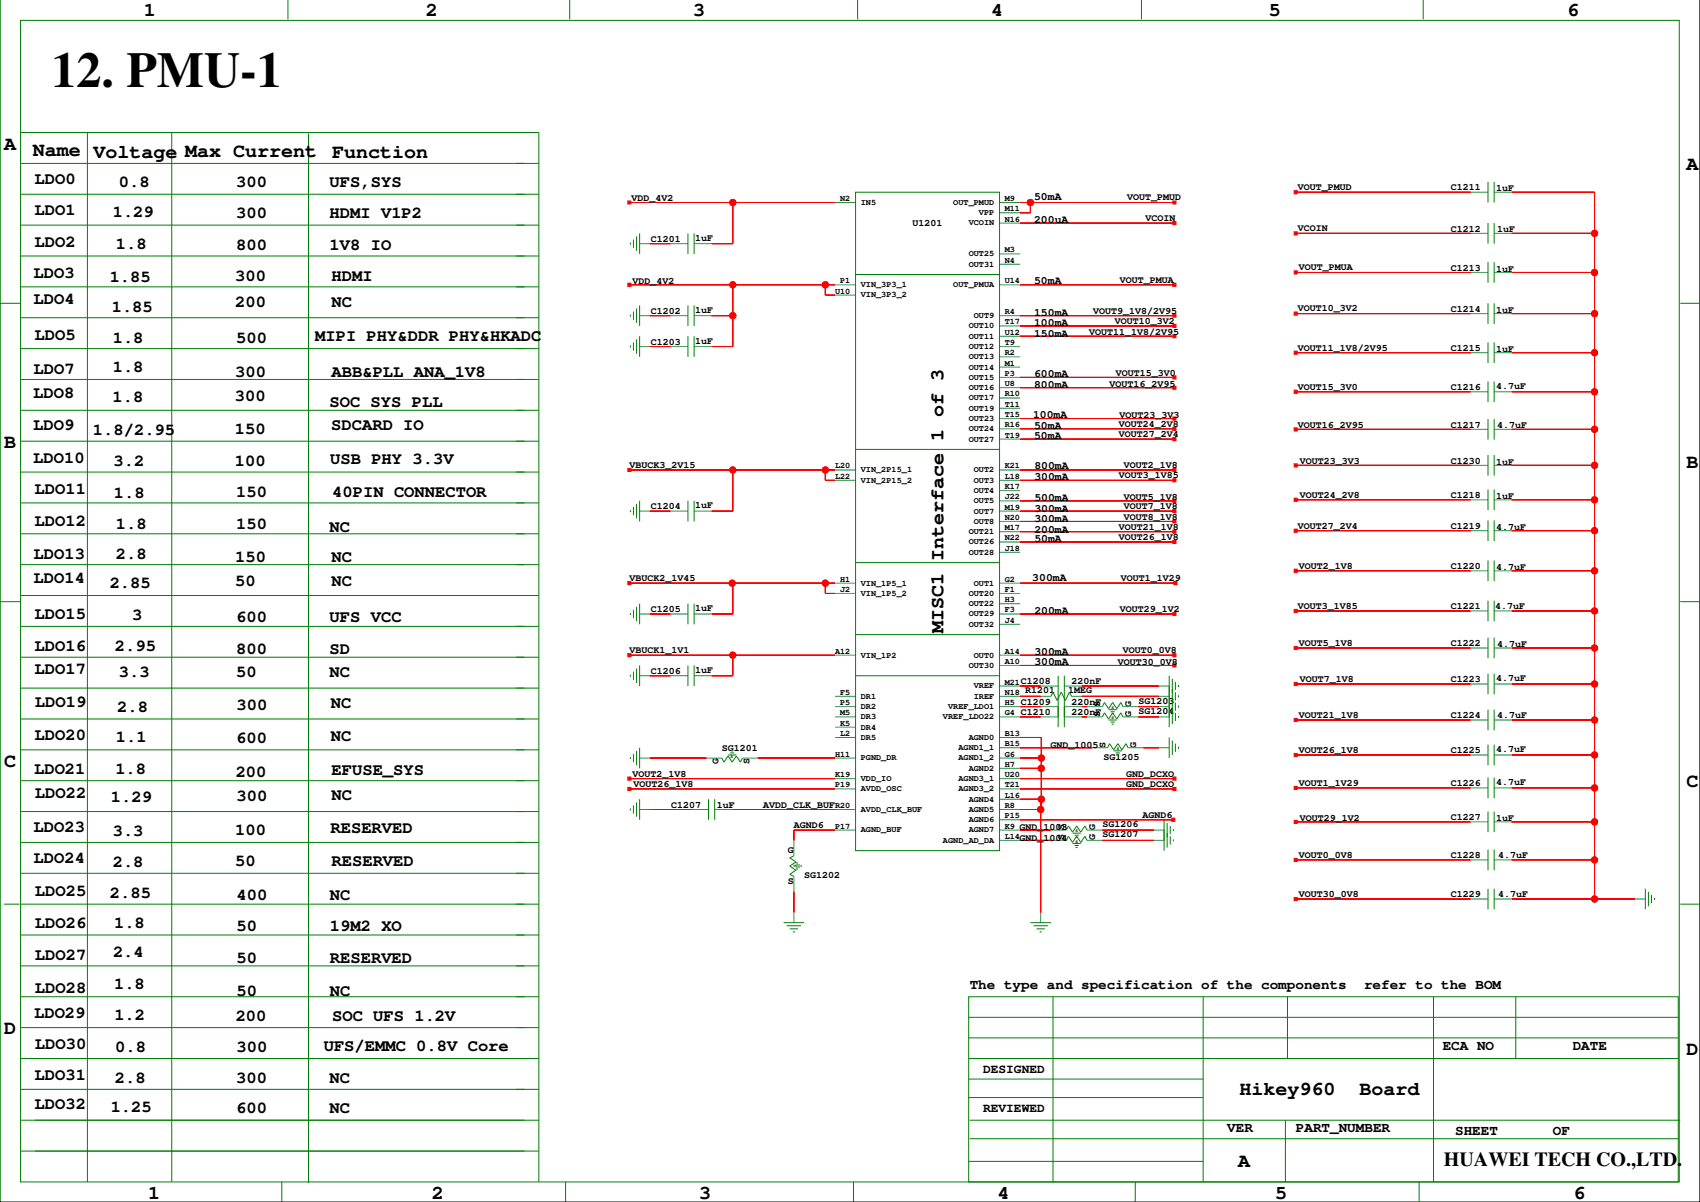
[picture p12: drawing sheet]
<svg xmlns="http://www.w3.org/2000/svg" width="420mm" height="297mm" viewBox="0 0 420 297" stroke-linecap="round" stroke-linejoin="round" font-family="sans-serif">
<path d="M419.8 -.1v296.8h-419.8v-296.8" fill="none" stroke="#000" stroke-width=".25"/>
<g fill="none" stroke="#007f7f" stroke-width=".25">
<path d="M206.2 50h5.1M246.8 50h5.1M246.8 52.5h5.1M246.8 55.1h5.1M363.1 57.6h4.4M363.1 47.4h4.4M369 57.6h4.3M369 47.4h4.3M158 77.9h2.5M158 60.1h2.5M165.6 77.9h4.3M165.6 60.1h4.3"/>
<path d="M171.4 77.9h4.3M171.4 60.1h4.3M206.2 70.3h5.1M206.2 72.8h5.1M246.8 77.9h5.1M246.8 70.3h5.1M246.8 62.7h5.1M246.8 65.2h5.1M363.1 77.4h4.4M363.1 67.2h4.4M369 77.4h4.3M369 67.2h4.3"/>
<path d="M158 85.5h2.5M165.6 85.5h4.3M171.4 85.5h4.3M246.8 80.5h5.1M246.8 83h5.1M246.8 85.5h5.1M246.8 88.1h5.1M246.8 90.6h5.1M246.8 93.2h5.1M246.8 95.7h5.1M246.8 98.2h5.1M363.1 87.1h4.4"/>
<path d="M363.1 96.7h4.4M369 87.1h4.3M369 96.7h4.3M206.2 116h5.1M206.2 118.5h5.1M246.8 116h5.1M246.8 118.5h5.1M246.8 100.8h5.1M246.8 103.3h5.1M246.8 105.8h5.1M246.8 108.4h5.1M363.1 106h4.4"/>
<path d="M363.1 114.9h4.4M369 106h4.3M369 114.9h4.3M158 126.2h2.5M165.6 126.2h4.3M171.4 126.2h4.3M246.8 121.1h5.1M246.8 123.6h5.1M246.8 126.2h5.1M246.8 128.7h5.1M246.8 131.2h5.1M246.8 133.8h5.1"/>
<path d="M246.8 136.3h5.1M363.1 123.4h4.4M363.1 131h4.4M369 123.4h4.3M369 131h4.3M158 151.6h2.5M165.6 151.6h4.3M171.4 151.6h4.3M206.2 143.9h5.1M206.2 146.5h5.1M246.8 143.9h5.1M246.8 149h5.1"/>
<path d="M246.8 151.6h5.1M246.8 154.1h5.1M246.8 146.5h5.1M363.1 159.9h4.4M363.1 150.8h4.4M363.1 140.9h4.4M369 159.9h4.3M369 150.8h4.3M369 140.9h4.3M158 166.8h2.5M165.6 166.8h4.3M171.4 166.8h4.3"/>
<path d="M206.2 174.4h5.1M206.2 177h5.1M206.2 161.7h5.1M206.2 171.9h5.1M206.2 179.5h5.1M246.8 174.4h5.1M246.8 177h5.1M246.8 161.7h5.1M246.8 164.3h5.1M246.8 171.9h5.1M246.8 169.3h5.1M257 174.4h4.3"/>
<path d="M257 177h4.3M257 171.9h2.5M257 169.3h4.3M262.8 174.4h4.3M262.8 177h4.3M262.8 169.3h4.3M264.6 171.9h2.5M268.4 174.4h3.8M268.4 177h3.8M277.3 174.4h3.8M277.3 177h3.8M286.2 174.4h2.5"/>
<path d="M286.2 177h2.5M286.2 171.9h2.5M286.2 169.3h2.5M363.1 177.7h4.4M363.1 168.8h4.4M369 177.7h4.3M369 168.8h4.3M158 187.1h2.5M158 199.8h2.5M170.6 199.8h4.4M174.5 187.1h3.8M176.5 199.8h4.3"/>
<path d="M183.3 187.1h3.9M206.2 187.1h5.1M206.2 182h5.1M206.2 192.2h5.1M206.2 194.7h5.1M206.2 199.8h5.1M246.8 187.1h5.1M246.8 184.6h5.1M246.8 182h5.1M246.8 192.2h5.1M246.8 194.7h5.1M246.8 189.6h5.1"/>
<path d="M246.8 197.3h5.1M246.8 199.8h5.1M269.7 184.6h3.8M278.6 184.6h3.8M286.2 184.6h2.5M363.1 194.5h4.4M363.1 186.3h4.4M369 194.5h4.3M369 186.3h4.3M196 207.4v3.8M196 216.3v3.8M206.2 204.9h5.1"/>
<path d="M246.8 204.9h5.1M246.8 207.4h5.1M246.8 202.3h5.1M259.5 204.9h3.8M259.5 207.4h3.8M268.4 204.9h3.8M268.4 207.4h3.8M284.9 204.9h2.6M284.9 207.4h2.6M363.1 202.9h4.4M363.1 212.3h4.4M369 202.9h4.3"/>
<path d="M369 212.3h4.3M196 225.2v2.5M257 225.2v2.5M363.1 221.9h4.4M369 221.9h4.3M403.8 221.9h2.5"/>
</g>
<g fill="none" stroke="#007f00" stroke-width=".25">
<path d="M0 0v296.7M71.1 0v4.8M140.7 0v4.8M211.8 0v4.8M281.9 0v4.8M351.5 0v4.8M5.1 5h409.6v286.7h-409.6zM5.1 32.7h128v259M21.6 32.7v259M42.4 32.7v259M76.2 33v259M5.1 40.3h128"/>
<path d="M5.1 47.9h128M5.1 55.6h128M155.7 59.9v.5M156.4 59.1v2.1M157.2 58.4v3.5M158 57.6v5.1M169.9 57.6v5.1M171.4 57.6v5.1M211.3 47.4h35.5v162.6h-35.5zM367.5 44.9v5.1M367.5 55.1v5M369 44.9v5.1"/>
<path d="M369 55.1v5M0 74.9h5.1M5.1 63.2h128M5.1 70.8h128M5.1 78.4h128M155.7 77.7v.5M156.4 76.9v2M157.2 76.1v3.6M158 75.4v5.1M169.9 75.4v5.1M171.4 75.4v5.1M211.3 67.8h35.5"/>
<path d="M367.5 64.7v5.1M367.5 74.9v5M369 64.7v5.1M369 74.9v5M414.9 74.9h5M5.1 86h128M5.1 93.7h128M155.7 85.3v.5M156.4 84.5v2M157.2 83.8v3.5M158 83v5.1M169.9 83v5.1"/>
<path d="M171.4 83v5.1M367.5 84.5v5.1M367.5 94.2v5M369 84.5v5.1M369 94.2v5M5.1 116.5h128M5.1 108.9h128M5.1 101.3h128M211.3 110.9h35.5M367.5 103.4v5.1M367.5 112.3v5.1M369 103.4v5.1"/>
<path d="M369 112.3v5.1M5.1 139.4h128M5.1 131.8h128M5.1 124.1h128M155.7 125.9v.5M156.4 125.1v2.1M157.2 124.4v3.5M158 123.6v5.1M169.9 123.6v5.1M171.4 123.6v5.1M211.3 138.9h35.5M367.5 120.8v5.1"/>
<path d="M367.5 128.4v5.1M367.5 138.4v5M369 120.8v5.1M369 128.4v5.1M369 138.4v5M0 148.5h5.1M5.1 147h128M5.1 154.6h128M155.7 151.3v.5M156.4 150.5v2.1M157.2 149.8v3.5M158 149v5.1"/>
<path d="M169.9 149v5.1M171.4 149v5.1M211.3 156.6h35.5M367.5 148.3v5M367.5 157.4v5.1M369 148.3v5M369 157.4v5.1M414.9 148.5h5M5.1 162.2h128M5.1 169.8h128M5.1 177.5h128M155.7 166.5v.5"/>
<path d="M156.4 165.8v2M157.2 165v3.6M158 164.3v5M169.9 164.3v5M171.4 164.3v5M211.3 166.8h35.5M259.5 171.9l.5-1 1.1 2 1-2 1 2 1-2 .5 1M261.3 166.8v12.7M262.8 166.8v12.7M272.2 174.4l.5-1 1 1.5 1.1-1.5 1 1.5 1-1.5 .5 1M272.2 177l.5-1.1 1 1.6 1.1-1.6 1 1.6 1-1.6 .5 1.1M273.7 175.2h2.1"/>
<path d="M273.7 177.7h2.1M274.3 175.7h1M274.3 178.2h1M274.5 176.2h.5M274.5 178.7h.5M288.7 166.8v12.7M289.5 167.6v11.1M290.3 168.3v2.1M290.3 170.9v2M290.3 173.4v2M290.3 175.9v2.1M291 169.1v.5"/>
<path d="M291 171.6v.5M291 174.2v.5M291 176.7v.5M367.5 166.3v5.1M367.5 175.2v5.1M369 166.3v5.1M369 175.2v5.1M5.1 185.1h128M5.1 192.7h128M155.7 186.9v.5M155.7 199.6v.5M156.4 186.1v2"/>
<path d="M156.4 198.8v2M157.2 185.3v3.6M157.2 198v3.6M158 184.6v5M158 197.3v5M175 197.3v5M176.5 197.3v5M178.3 187.1l.5 1 1-1.5 1 1.5 1-1.5 1 1.5 .5-1M179.8 186.3h2M180.3 185.8h1M180.6 185.3h.5M273.5 184.6l.5-1 1 1.5 1-1.5 1.1 1.5 1-1.5 .5 1"/>
<path d="M275 185.3h2.1M275.5 185.8h1M275.8 186.3h.5M288.7 182v5.1M289.5 182.8v3.5M290.3 183.6v2M291 184.3v.5M367.5 183.8v5.1M367.5 191.9v5.1M369 183.8v5.1M369 191.9v5.1M5.1 207.9h128"/>
<path d="M5.1 200.3h128M5.1 215.6h128M196 211.2l-1 .5 1.6 1.1-1.6 1 1.6 1-1.6 1 1 .5M196.8 212.8v2M197.3 213.3v1M197.8 213.5v.5M263.3 204.9l.5-1 1.1 1.5 1-1.5 1 1.5 1-1.5 .5 1M263.3 207.4l.5-1 1.1 1.5 1-1.5 1 1.5 1-1.5 .5 1M264.9 205.6h2M264.9 208.2h2M265.4 206.2h1M265.4 208.7h1"/>
<path d="M265.6 206.7h.5M265.6 209.2h.5M287.5 202.3v7.7M288.2 203.1v6.1M289 203.9v2M289 206.4v2M289.7 204.6v.5M289.7 207.2v.5M367.5 200.3v5.1M367.5 209.7v5.1M367.5 219.4v5M369 200.3v5.1"/>
<path d="M369 209.7v5.1M369 219.4v5M406.3 219.4v5M1 223.2h3.8M5.1 223.2h128M5.1 238.4h128M5.1 230.8h128M193.5 227.7h5.1M194.3 228.5h3.5M195 229.3h2.1M195.8 230h.5M254.5 227.7h5"/>
<path d="M255.2 228.5h3.6M256 229.3h2M256.7 230h.5M407.1 220.1v3.6M407.8 220.9v2M408.6 221.6v.6M414.9 223.2h5M5.1 246h128M5.1 253.6h128M239.2 246h175.2v45.7h-175.2zM239.2 251.1h175.2M239.2 256.2h175.2"/>
<path d="M260 246v45.7M297.1 246v45.7M317.9 246v15.3M354 246v45.7M374.3 246v15.3M5.1 261.3h128M5.1 276.5h128M5.1 268.9h128M239.2 266.3h57.9M239.2 261.3h175.2M239.2 270.9h57.9M239.5 276.5h175.4"/>
<path d="M317.4 276.5v15.2M5.1 284.1h128M69.6 291.7v5M139.7 291.7v5M210.8 291.7v5M239.2 286.7h57.9M239.5 281.1h174.9M280.4 291.7v5M350.4 291.7v5M383.5 287.2h.1"/>
</g>
<g fill="#f00" stroke="#f00" stroke-width=".25">
<path d="M393.8 212.3v9.6z"/>
<path d="M393.8 202.9v9.4z"/>
<path d="M393.8 194.5v8.4z"/>
<path d="M393.8 186.3v8.2z"/>
<path d="M393.8 177.7v8.6z"/>
<path d="M393.8 168.8v8.9z"/>
<path d="M393.8 159.9v8.9z"/>
<path d="M393.8 150.8v9.1z"/>
<path d="M393.8 140.9v9.9z"/>
<path d="M393.8 131v9.9z"/>
<path d="M393.8 47.4v10.2z"/>
<path d="M393.8 57.6v9.6z"/>
<path d="M393.8 67.2v10.2z"/>
<path d="M393.8 77.4v9.7z"/>
<path d="M393.8 87.1v9.6z"/>
<path d="M393.8 96.7v9.3z"/>
<path d="M393.8 106v8.9z"/>
<path d="M393.8 114.9v8.5z"/>
<path d="M393.8 123.4v7.6z"/>
<path d="M257 199.8v25.4z"/>
<path d="M257.1 189.6v7.7z"/>
<path d="M257.1 187.1v2.5z"/>
<path d="M257.1 182v5.1z"/>
<path d="M196 220.1v5.1z"/>
<path d="M181 116v10.2z"/>
<path d="M203.8 116v2.5z"/>
<path d="M181 161.7v5.1z"/>
<path d="M254.5 50v2.5z"/>
<path d="M196 204.9v2.5z"/>
<path d="M181 143.9v7.7z"/>
<path d="M203.8 143.9v2.6z"/>
<path d="M181 77.9v7.6z"/>
<path d="M181 70.3v7.6z"/>
<path d="M203.8 70.3v2.5z"/>
<path d="M181 50v10.1z"/>
<path d="M373.3 123.4h20.5z" fill-rule="evenodd"/>
<path d="M373.3 140.9h20.5z" fill-rule="evenodd"/>
<path d="M373.3 150.8h20.5z" fill-rule="evenodd"/>
<path d="M393.8 221.9h10z" fill-rule="evenodd"/>
<path d="M373.3 221.9h20.5z" fill-rule="evenodd"/>
<path d="M373.3 212.3h20.5z" fill-rule="evenodd"/>
<path d="M373.3 202.9h20.5z" fill-rule="evenodd"/>
<path d="M373.3 194.5h20.5z" fill-rule="evenodd"/>
<path d="M373.3 186.3h20.5z" fill-rule="evenodd"/>
<path d="M373.3 177.7h20.5z" fill-rule="evenodd"/>
<path d="M373.3 168.8h20.5z" fill-rule="evenodd"/>
<path d="M373.3 159.9h20.5z" fill-rule="evenodd"/>
<path d="M373.3 131h20.5z" fill-rule="evenodd"/>
<path d="M373.3 114.9h20.5z" fill-rule="evenodd"/>
<path d="M373.3 67.2h20.5z" fill-rule="evenodd"/>
<path d="M373.3 47.4h20.5z" fill-rule="evenodd"/>
<path d="M373.3 57.6h20.5z" fill-rule="evenodd"/>
<path d="M373.3 77.4h20.5z" fill-rule="evenodd"/>
<path d="M373.3 87.1h20.5z" fill-rule="evenodd"/>
<path d="M373.3 96.7h20.5z" fill-rule="evenodd"/>
<path d="M373.3 106h20.5z" fill-rule="evenodd"/>
<path d="M281.1 177h5.1z" fill-rule="evenodd"/>
<path d="M281.1 174.4h5.1z" fill-rule="evenodd"/>
<path d="M282.4 184.6h3.8z" fill-rule="evenodd"/>
<path d="M272.2 207.4h12.7z" fill-rule="evenodd"/>
<path d="M272.2 204.9h12.7z" fill-rule="evenodd"/>
<path d="M251.9 187.1h5.2z" fill-rule="evenodd"/>
<path d="M251.9 189.6h5.2z" fill-rule="evenodd"/>
<path d="M251.9 197.3h5.2z" fill-rule="evenodd"/>
<path d="M251.9 199.8h5.1z" fill-rule="evenodd"/>
<path d="M257.1 197.3l-.1 2.5z" fill-rule="evenodd"/>
<path d="M251.9 182h5.2z" fill-rule="evenodd"/>
<path d="M160.5 199.8h10.1z" fill-rule="evenodd"/>
<path d="M160.5 60.1h5.1z" fill-rule="evenodd"/>
<path d="M160.5 77.9h5.1z" fill-rule="evenodd"/>
<path d="M160.5 126.2h5.1z" fill-rule="evenodd"/>
<path d="M160.5 151.6h5.1z" fill-rule="evenodd"/>
<path d="M160.5 166.8h5.1z" fill-rule="evenodd"/>
<path d="M267.1 169.3h19.1z" fill-rule="evenodd"/>
<path d="M267.1 171.9h19.1z" fill-rule="evenodd"/>
<path d="M160.5 85.5h5.1z" fill-rule="evenodd"/>
<path d="M160.5 187.1h14z" fill-rule="evenodd"/>
<path d="M320 177.7h43.1z" fill-rule="evenodd"/>
<path d="M319.6 177.3h.7v.8h-.7z" fill-rule="evenodd"/>
<path d="M251.9 131.2h38.1z" fill-rule="evenodd"/>
<path d="M289.6 130.9h.8v.7h-.8z" fill-rule="evenodd"/>
<path d="M251.9 116h38.1z" fill-rule="evenodd"/>
<path d="M289.6 115.6h.8v.8h-.8z" fill-rule="evenodd"/>
<path d="M155.4 192.2h50.8z" fill-rule="evenodd"/>
<path d="M155 191.8h.8v.8h-.8z" fill-rule="evenodd"/>
<path d="M320 140.9h43.1z" fill-rule="evenodd"/>
<path d="M319.6 140.5h.7v.8h-.7z" fill-rule="evenodd"/>
<path d="M175.7 126.2h5.3z" fill-rule="evenodd"/>
<path d="M203.8 118.5h2.4z" fill-rule="evenodd"/>
<path d="M203.8 116h2.4z" fill-rule="evenodd"/>
<path d="M155.4 116h25.6z" fill-rule="evenodd"/>
<path d="M181 116h22.8z" fill-rule="evenodd"/>
<path d="M155 115.6h.8v.8h-.8z" fill-rule="evenodd"/>
<path d="M320 202.9h43.1z" fill-rule="evenodd"/>
<path d="M319.6 202.5h.7v.7h-.7z" fill-rule="evenodd"/>
<path d="M251.9 151.6h38.1z" fill-rule="evenodd"/>
<path d="M289.6 151.2h.8v.7h-.8z" fill-rule="evenodd"/>
<path d="M155.4 161.7h25.4z" fill-rule="evenodd"/>
<path d="M175.7 166.8h5.3z" fill-rule="evenodd"/>
<path d="M181 161.7h25.2z" fill-rule="evenodd"/>
<path d="M180.8 161.7h.2z" fill-rule="evenodd"/>
<path d="M155 161.3h.8v.8h-.8z" fill-rule="evenodd"/>
<path d="M251.9 77.9h38.1z" fill-rule="evenodd"/>
<path d="M289.6 77.5h.8v.8h-.8z" fill-rule="evenodd"/>
<path d="M320 159.9h43.1z" fill-rule="evenodd"/>
<path d="M319.6 159.6h.7v.7h-.7z" fill-rule="evenodd"/>
<path d="M251.9 123.6h38.1z" fill-rule="evenodd"/>
<path d="M289.6 123.2h.8v.8h-.8z" fill-rule="evenodd"/>
<path d="M320 77.4h43.1z" fill-rule="evenodd"/>
<path d="M319.6 77h.7v.8h-.7z" fill-rule="evenodd"/>
<path d="M251.9 80.5h38.1z" fill-rule="evenodd"/>
<path d="M289.6 80.1h.8v.7h-.8z" fill-rule="evenodd"/>
<path d="M320 221.9h43.1z" fill-rule="evenodd"/>
<path d="M319.6 221.5h.7v.8h-.7z" fill-rule="evenodd"/>
<path d="M251.9 164.3h38.1z" fill-rule="evenodd"/>
<path d="M289.6 163.9h.8v.7h-.8z" fill-rule="evenodd"/>
<path d="M320 168.8h43.1z" fill-rule="evenodd"/>
<path d="M319.6 168.4h.7v.8h-.7z" fill-rule="evenodd"/>
<path d="M251.9 126.2h38.1z" fill-rule="evenodd"/>
<path d="M289.6 125.8h.8v.7h-.8z" fill-rule="evenodd"/>
<path d="M251.9 128.7h38.1z" fill-rule="evenodd"/>
<path d="M289.6 128.3h.8v.8h-.8z" fill-rule="evenodd"/>
<path d="M320 212.3h43.1z" fill-rule="evenodd"/>
<path d="M319.6 211.9h.7v.7h-.7z" fill-rule="evenodd"/>
<path d="M251.9 161.7h38.1z" fill-rule="evenodd"/>
<path d="M289.6 161.3h.8v.8h-.8z" fill-rule="evenodd"/>
<path d="M320 106h43.1z" fill-rule="evenodd"/>
<path d="M319.6 105.6h.7v.8h-.7z" fill-rule="evenodd"/>
<path d="M251.9 95.7h38.1z" fill-rule="evenodd"/>
<path d="M289.6 95.3h.8v.8h-.8z" fill-rule="evenodd"/>
<path d="M251.9 83h38.1z" fill-rule="evenodd"/>
<path d="M289.6 82.6h.8v.8h-.8z" fill-rule="evenodd"/>
<path d="M320 87.1h43.1z" fill-rule="evenodd"/>
<path d="M319.6 86.7h.7v.7h-.7z" fill-rule="evenodd"/>
<path d="M320 123.4h43.1z" fill-rule="evenodd"/>
<path d="M319.6 123h.7v.8h-.7z" fill-rule="evenodd"/>
<path d="M251.9 105.8h38.1z" fill-rule="evenodd"/>
<path d="M289.6 105.5h.8v.7h-.8z" fill-rule="evenodd"/>
<path d="M251.9 194.7h38.1z" fill-rule="evenodd"/>
<path d="M289.6 194.3h.8v.8h-.8z" fill-rule="evenodd"/>
<path d="M251.9 192.2h38.1z" fill-rule="evenodd"/>
<path d="M289.6 191.8h.8v.8h-.8z" fill-rule="evenodd"/>
<path d="M251.9 50h2.6z" fill-rule="evenodd"/>
<path d="M254.5 50h35.5z" fill-rule="evenodd"/>
<path d="M251.9 52.5h2.6z" fill-rule="evenodd"/>
<path d="M289.6 49.6h.8v.8h-.8z" fill-rule="evenodd"/>
<path d="M320 47.4h43.1z" fill-rule="evenodd"/>
<path d="M319.6 47.1h.7v.7h-.7z" fill-rule="evenodd"/>
<path d="M267.1 177h1.3z" fill-rule="evenodd"/>
<path d="M267.1 174.4h1.3z" fill-rule="evenodd"/>
<path d="M251.9 184.6h17.8z" fill-rule="evenodd"/>
<path d="M251.9 207.4h7.6z" fill-rule="evenodd"/>
<path d="M251.9 204.9h7.6z" fill-rule="evenodd"/>
<path d="M180.8 199.8h25.4z" fill-rule="evenodd"/>
<path d="M251.9 177h5.1z" fill-rule="evenodd"/>
<path d="M251.9 174.4h5.1z" fill-rule="evenodd"/>
<path d="M251.9 171.9h5.1z" fill-rule="evenodd"/>
<path d="M251.9 169.3h5.1z" fill-rule="evenodd"/>
<path d="M320 57.6h43.1z" fill-rule="evenodd"/>
<path d="M319.6 57.2h.7v.8h-.7z" fill-rule="evenodd"/>
<path d="M251.9 55.1h38.1z" fill-rule="evenodd"/>
<path d="M289.6 54.7h.8v.7h-.8z" fill-rule="evenodd"/>
<path d="M320 186.3h43.1z" fill-rule="evenodd"/>
<path d="M319.6 186h.7v.7h-.7z" fill-rule="evenodd"/>
<path d="M155.4 194.7h50.8z" fill-rule="evenodd"/>
<path d="M155 194.3h.8v.8h-.8z" fill-rule="evenodd"/>
<path d="M251.9 133.8h38.1z" fill-rule="evenodd"/>
<path d="M289.6 133.4h.8v.8h-.8z" fill-rule="evenodd"/>
<path d="M320 131h43.1z" fill-rule="evenodd"/>
<path d="M319.6 130.6h.7v.8h-.7z" fill-rule="evenodd"/>
<path d="M251.9 108.4h38.1z" fill-rule="evenodd"/>
<path d="M289.6 108h.8v.8h-.8z" fill-rule="evenodd"/>
<path d="M320 67.2h43.1z" fill-rule="evenodd"/>
<path d="M319.6 66.9h.7v.7h-.7z" fill-rule="evenodd"/>
<path d="M251.9 70.3h38.1z" fill-rule="evenodd"/>
<path d="M289.6 69.9h.8v.8h-.8z" fill-rule="evenodd"/>
<path d="M196 204.9h10.2z" fill-rule="evenodd"/>
<path d="M251.9 202.3h37.8z" fill-rule="evenodd"/>
<path d="M289.4 202h.7v.7h-.7z" fill-rule="evenodd"/>
<path d="M187.2 187.1h19z" fill-rule="evenodd"/>
<path d="M251.9 143.9h38.4z" fill-rule="evenodd"/>
<path d="M289.9 143.6h.7v.7h-.7z" fill-rule="evenodd"/>
<path d="M320 194.5h43.1z" fill-rule="evenodd"/>
<path d="M319.6 194.1h.7v.8h-.7z" fill-rule="evenodd"/>
<path d="M251.9 103.3h38.1z" fill-rule="evenodd"/>
<path d="M289.6 102.9h.8v.8h-.8z" fill-rule="evenodd"/>
<path d="M320 114.9h43.1z" fill-rule="evenodd"/>
<path d="M319.6 114.5h.7v.7h-.7z" fill-rule="evenodd"/>
<path d="M175.7 151.6h5.3z" fill-rule="evenodd"/>
<path d="M155.4 143.9h25.4z" fill-rule="evenodd"/>
<path d="M180.8 143.9h.2z" fill-rule="evenodd"/>
<path d="M203.8 143.9h2.4z" fill-rule="evenodd"/>
<path d="M203.8 146.5h2.4z" fill-rule="evenodd"/>
<path d="M180.8 143.9h23z" fill-rule="evenodd"/>
<path d="M155 143.6h.8v.7h-.8z" fill-rule="evenodd"/>
<path d="M155.4 70.3h25.6z" fill-rule="evenodd"/>
<path d="M175.7 77.9h5.3z" fill-rule="evenodd"/>
<path d="M203.8 70.3h2.4z" fill-rule="evenodd"/>
<path d="M175.7 85.5h5.3z" fill-rule="evenodd"/>
<path d="M203.7 70.3h.1z" fill-rule="evenodd"/>
<path d="M203.8 72.8h2.4z" fill-rule="evenodd"/>
<path d="M181 70.3h22.7z" fill-rule="evenodd"/>
<path d="M155 69.9h.8v.8h-.8z" fill-rule="evenodd"/>
<path d="M175.7 60.1h5.3z" fill-rule="evenodd"/>
<path d="M181 50h25.2z" fill-rule="evenodd"/>
<path d="M180.8 49.9l.2 .1z" fill-rule="evenodd"/>
<path d="M155.4 50h25.4z" fill-rule="evenodd"/>
<path d="M155 49.6h.8v.8h-.8z" fill-rule="evenodd"/>
<path d="M251.9 93.2h38.1z" fill-rule="evenodd"/>
<path d="M289.6 92.8h.8v.7h-.8z" fill-rule="evenodd"/>
<path d="M320 96.7h43.1z" fill-rule="evenodd"/>
<path d="M319.6 96.3h.7v.8h-.7z" fill-rule="evenodd"/>
<path d="M320 150.8h43.1z" fill-rule="evenodd"/>
<path d="M319.6 150.4h.7v.8h-.7z" fill-rule="evenodd"/>
<path d="M251.9 118.5h38.1z" fill-rule="evenodd"/>
<path d="M289.6 118.2h.8v.7h-.8z" fill-rule="evenodd"/>
<circle cx="393.8" cy="221.9" r=".76"/>
<circle cx="393.8" cy="212.3" r=".76"/>
<circle cx="393.8" cy="202.9" r=".76"/>
<circle cx="393.8" cy="194.5" r=".76"/>
<circle cx="393.8" cy="186.3" r=".76"/>
<circle cx="393.8" cy="177.7" r=".76"/>
<circle cx="393.8" cy="168.8" r=".76"/>
<circle cx="393.8" cy="159.9" r=".76"/>
<circle cx="393.8" cy="150.8" r=".76"/>
<circle cx="393.8" cy="140.9" r=".76"/>
<circle cx="393.8" cy="57.6" r=".76"/>
<circle cx="393.8" cy="67.2" r=".76"/>
<circle cx="393.8" cy="77.4" r=".76"/>
<circle cx="393.8" cy="87.1" r=".76"/>
<circle cx="393.8" cy="96.7" r=".76"/>
<circle cx="393.8" cy="106" r=".76"/>
<circle cx="393.8" cy="114.9" r=".76"/>
<circle cx="393.8" cy="131" r=".76"/>
<circle cx="393.8" cy="123.4" r=".76"/>
<circle cx="257" cy="199.8" r=".76"/>
<circle cx="257.1" cy="197.3" r=".76"/>
<circle cx="257.1" cy="189.6" r=".76"/>
<circle cx="257.1" cy="187.1" r=".76"/>
<circle cx="181" cy="116" r=".76"/>
<circle cx="203.8" cy="116" r=".76"/>
<circle cx="181" cy="161.7" r=".76"/>
<circle cx="254.5" cy="50" r=".76"/>
<circle cx="180.8" cy="143.9" r=".76"/>
<circle cx="203.8" cy="143.9" r=".76"/>
<circle cx="181" cy="77.9" r=".76"/>
<circle cx="203.8" cy="70.3" r=".76"/>
<circle cx="181" cy="70.3" r=".76"/>
<circle cx="181" cy="50" r=".76"/>
</g>
<g fill="none" stroke="#f00" stroke-width=".25">
<path d="M155.4 50h25.6M181 50v10.1h-5.3M181 50h25.2M251.9 50h38.1M251.9 55.1h38.1M254.5 50v2.5h-2.6M320 47.4h43.1M320 57.6h43.1M373.3 47.4h20.5v174.5M373.3 57.6h20.5M155.4 70.3h48.4M160.5 60.1h5.1"/>
<path d="M160.5 77.9h5.1M175.7 77.9h5.3M181 70.3v15.2h-5.3M203.8 70.3v2.5h2.4M203.8 70.3h2.4M251.9 77.9h38.1M251.9 70.3h38.1M320 67.2h43.1M320 77.4h43.1M373.3 67.2h20.5M373.3 77.4h20.5M160.5 85.5h5.1"/>
<path d="M251.9 80.5h38.1M251.9 95.7h38.1M251.9 83h38.1M251.9 93.2h38.1M320 87.1h43.1M320 96.7h43.1M373.3 87.1h20.5M373.3 96.7h20.5M155.4 116h50.8M181 116v10.2h-5.3M203.8 116v2.5h2.4M251.9 116h38.1"/>
<path d="M251.9 118.5h38.1M251.9 105.8h38.1M251.9 108.4h38.1M251.9 103.3h38.1M320 114.9h43.1M320 106h43.1M373.3 114.9h20.5M373.3 106h20.5M160.5 126.2h5.1M251.9 126.2h38.1M251.9 131.2h38.1M251.9 123.6h38.1"/>
<path d="M251.9 128.7h38.1M251.9 133.8h38.1M320 123.4h43.1M320 131h43.1M373.3 123.4h20.5M373.3 131h20.5M155.4 143.9h50.8M160.5 151.6h5.1M180.8 143.9h.1M181 143.9v7.7h-5.3M203.8 143.9v2.6h2.4M251.9 151.6h38.1"/>
<path d="M251.9 143.9h38.4M320 140.9h43.1M320 150.8h43.1M320 159.9h43.1M373.3 140.9h20.5M373.3 150.8h20.5M373.3 159.9h20.5M155.4 161.7h25.4M160.5 166.8h5.1M180.8 161.7h.2M180.8 161.7h.1M181 161.7v5.1h-5.3"/>
<path d="M181 161.7h25.2M251.9 177h5.1M251.9 174.4h5.1M251.9 169.3h5.1M251.9 171.9h5.1M251.9 161.7h38.1M251.9 164.3h38.1M267.1 177h1.3M267.1 174.4h1.3M267.1 169.3h19.1M267.1 171.9h19.1M281.1 177h5.1"/>
<path d="M281.1 174.4h5.1M320 177.7h43.1M320 168.8h43.1M373.3 177.7h20.5M373.3 168.8h20.5M155.4 192.2h50.8M155.4 194.7h50.8M160.5 187.1h14M160.5 199.8h10.1M180.8 199.8h25.4M187.2 187.1h19M251.9 184.6h17.8"/>
<path d="M251.9 187.1h5.2M251.9 189.6h5.2M251.9 197.3h5.2M251.9 199.8h5.1M251.9 182h5.2v15.3M251.9 192.2h38.1M251.9 194.7h38.1M257 199.8v25.4M257.1 197.3l-.1 2.5M282.4 184.6h3.8M320 194.5h43.1M320 186.3h43.1"/>
<path d="M373.3 194.5h20.5M373.3 186.3h20.5M206.2 204.9h-10.2v2.5M251.9 207.4h7.6M251.9 204.9h7.6M251.9 202.3h37.8M272.2 207.4h12.7M272.2 204.9h12.7M320 212.3h43.1M320 202.9h43.1M373.3 212.3h20.5M373.3 202.9h20.5"/>
<path d="M196 220.1v5.1M320 221.9h43.1M373.3 221.9h30.5"/>
<circle cx="181" cy="50" r=".76"/>
<circle cx="254.5" cy="50" r=".76"/>
<circle cx="393.8" cy="57.6" r=".76"/>
<circle cx="181" cy="70.3" r=".76"/>
<circle cx="181" cy="77.9" r=".76"/>
<circle cx="203.8" cy="70.3" r=".76"/>
<circle cx="393.8" cy="77.4" r=".76"/>
<circle cx="393.8" cy="67.2" r=".76"/>
<circle cx="393.8" cy="87.1" r=".76"/>
<circle cx="393.8" cy="96.7" r=".76"/>
<circle cx="181" cy="116" r=".76"/>
<circle cx="203.8" cy="116" r=".76"/>
<circle cx="393.8" cy="114.9" r=".76"/>
<circle cx="393.8" cy="106" r=".76"/>
<circle cx="393.8" cy="131" r=".76"/>
<circle cx="393.8" cy="123.4" r=".76"/>
<circle cx="180.8" cy="143.9" r=".76"/>
<circle cx="203.8" cy="143.9" r=".76"/>
<circle cx="393.8" cy="140.9" r=".76"/>
<circle cx="393.8" cy="159.9" r=".76"/>
<circle cx="393.8" cy="150.8" r=".76"/>
<circle cx="181" cy="161.7" r=".76"/>
<circle cx="393.8" cy="168.8" r=".76"/>
<circle cx="393.8" cy="177.7" r=".76"/>
<circle cx="257" cy="199.8" r=".76"/>
<circle cx="257.1" cy="187.1" r=".76"/>
<circle cx="257.1" cy="197.3" r=".76"/>
<circle cx="257.1" cy="189.6" r=".76"/>
<circle cx="393.8" cy="194.5" r=".76"/>
<circle cx="393.8" cy="186.3" r=".76"/>
<circle cx="393.8" cy="212.3" r=".76"/>
<circle cx="393.8" cy="202.9" r=".76"/>
<circle cx="393.8" cy="221.9" r=".76"/>
</g>
<text font-size="12.3" x="12.7" y="21.4">12. PMU-1</text>
<g font-size="4.9">
<text x="35.6" y="3.9">1</text>
<text x="105.1" y="3.9">2</text>
<text x="171.2" y="3.9">3</text>
<text x="244.8" y="3.9">4</text>
<text x="313.4" y="3.9">5</text>
<text x="387" y="3.9">6</text>
<text x="1" y="36.9">A</text>
<text x="8.1" y="38.4">Name</text>
<text x="23.1" y="38.9">Voltage</text>
<text x="45.7" y="38.7">Max Current</text>
<text x="82" y="38.9">Function</text>
<text x="416.5" y="42">A</text>
<text x="1" y="110.6">B</text>
<text x="416.5" y="115.6">B</text>
<text x="233" y="156.2" transform="rotate(-90 233 156.2)">MISC1 Interface 1 of 3</text>
<text x="1" y="189.3">C</text>
<text x="416.5" y="194.4">C</text>
<text x="1" y="255.3">D</text>
<text x="416.5" y="260.4">D</text>
<text x="306.1" y="270.3">Hikey960</text>
<text x="335.8" y="270.3">Board</text>
<text x="356.6" y="287.8">HUAWEI TECH CO.,LTD.</text>
<text x="305.8" y="288">A</text>
<text x="36.6" y="295.9">1</text>
<text x="106.7" y="295.9">2</text>
<text x="172.7" y="295.9">3</text>
<text x="246.3" y="295.9">4</text>
<text x="314.9" y="295.9">5</text>
<text x="388.5" y="295.9">6</text>
</g>
<g font-size="4.2">
<text x="8.5" y="45.3">LDO0</text>
<text x="29.4" y="46.1">0.8</text>
<text x="58.3" y="46.1">300</text>
<text x="81.4" y="46.1">UFS,SYS</text>
<text x="8.5" y="53.2">LDO1</text>
<text x="27.8" y="53.7">1.29</text>
<text x="58.3" y="53.9">300</text>
<text x="81.4" y="53.9">HDMI V1P2</text>
<text x="8.5" y="61">LDO2</text>
<text x="28.6" y="61.5">1.8</text>
<text x="58.3" y="61.8">800</text>
<text x="81.4" y="61.8">1V8 IO</text>
<text x="8.3" y="68.7">LDO3</text>
<text x="27.1" y="69.7">1.85</text>
<text x="58.1" y="69.4">300</text>
<text x="81.9" y="69.4">HDMI</text>
<text x="8.3" y="75">LDO4</text>
<text x="27.6" y="77">1.85</text>
<text x="58.1" y="75.8">200</text>
<text x="81.9" y="75.8">NC</text>
<text x="8.5" y="83.9">LDO5</text>
<text x="27.8" y="84.7">1.8</text>
<text x="58.3" y="84.7">500</text>
<text x="77.8" y="84.1">MIPI PHY&amp;DDR PHY&amp;HKADC</text>
<text x="8.3" y="92.3">LDO7</text>
<text x="27.8" y="91.8">1.8</text>
<text x="58.1" y="93">300</text>
<text x="81.9" y="93">ABB&amp;PLL ANA_1V8</text>
<text x="8.2" y="98.1">LDO8</text>
<text x="27.8" y="99.1">1.8</text>
<text x="58" y="98.9">300</text>
<text x="81.4" y="100.4">SOC SYS PLL</text>
<text x="8.2" y="106.2">LDO9</text>
<text x="22.9" y="107.3">1.8/2.95</text>
<text x="58" y="107">150</text>
<text x="81.8" y="106.2">SDCARD IO</text>
<text x="8.2" y="114.4">LDO10</text>
<text x="28" y="115.1">3.2</text>
<text x="58" y="115.1">100</text>
<text x="81.5" y="114.6">USB PHY 3.3V</text>
<text x="8.5" y="122">LDO11</text>
<text x="28.1" y="123">1.8</text>
<text x="58.3" y="122.7">150</text>
<text x="82.1" y="122.7">40PIN CONNECTOR</text>
<text x="8.5" y="129.9">LDO12</text>
<text x="28.6" y="130.6">1.8</text>
<text x="58.3" y="130.6">150</text>
<text x="81.4" y="131.4">NC</text>
<text x="8.3" y="138">LDO13</text>
<text x="28.6" y="138">2.8</text>
<text x="8.3" y="143.8">LDO14</text>
<text x="58.1" y="138.7">150</text>
<text x="81.9" y="138.7">NC</text>
<text x="27.1" y="145.1">2.85</text>
<text x="58.1" y="144.6">50</text>
<text x="81.9" y="144.6">NC</text>
<text x="8.5" y="152.7">LDO15</text>
<text x="32.7" y="153">3</text>
<text x="58.3" y="153.5">600</text>
<text x="81.4" y="153.5">UFS VCC</text>
<text x="8.5" y="160.6">LDO16</text>
<text x="28.4" y="160.6">2.95</text>
<text x="58.3" y="161.3">800</text>
<text x="81.4" y="161.3">SD</text>
<text x="8.5" y="166.4">LDO17</text>
<text x="29.4" y="167.2">3.3</text>
<text x="58.3" y="167.2">50</text>
<text x="81.4" y="167.2">NC</text>
<text x="8.6" y="174.6">LDO19</text>
<text x="28.9" y="175.8">2.8</text>
<text x="58.4" y="175.3">300</text>
<text x="81.7" y="174.8">NC</text>
<text x="8.5" y="182.7">LDO20</text>
<text x="28.6" y="183.2">1.1</text>
<text x="58.3" y="183.4">600</text>
<text x="81.7" y="182.9">NC</text>
<text x="8.4" y="191.1">LDO21</text>
<text x="28.5" y="191.1">1.8</text>
<text x="58.2" y="191.8">200</text>
<text x="81.9" y="191.3">EFUSE_SYS</text>
<text x="8.6" y="196.9">LDO22</text>
<text x="27.4" y="197.9">1.29</text>
<text x="58.4" y="197.7">300</text>
<text x="81.9" y="197.4">NC</text>
<text x="8.3" y="205.3">LDO23</text>
<text x="27.8" y="206.3">3.3</text>
<text x="58.1" y="206">100</text>
<text x="81.6" y="205.5">RESERVED</text>
<text x="8.3" y="212.9">LDO24</text>
<text x="27.8" y="213.9">2.8</text>
<text x="58.1" y="213.7">50</text>
<text x="81.9" y="213.7">RESERVED</text>
<text x="8.6" y="221.3">LDO25</text>
<text x="27.2" y="221.5">2.85</text>
<text x="58.4" y="222">400</text>
<text x="81.5" y="222">NC</text>
<text x="8.6" y="229.1">LDO26</text>
<text x="28.2" y="229.1">1.8</text>
<text x="58.4" y="229.9">50</text>
<text x="81.5" y="229.9">19M2 XO</text>
<text x="8.6" y="237">LDO27</text>
<text x="27.9" y="236.3">2.4</text>
<text x="58.4" y="237.8">50</text>
<text x="81.5" y="237.8">RESERVED</text>
<text x="8.6" y="245.1">LDO28</text>
<text x="28.2" y="244.1">1.8</text>
<text x="58.4" y="245.9">50</text>
<text x="81.5" y="245.9">NC</text>
<text x="8.4" y="251.2">LDO29</text>
<text x="28.2" y="251.7">1.2</text>
<text x="58.2" y="252">200</text>
<text x="82" y="252">SOC UFS 1.2V</text>
<text x="8.6" y="258.9">LDO30</text>
<text x="28.4" y="259.6">0.8</text>
<text x="58.4" y="259.6">300</text>
<text x="79.9" y="259.4">UFS/EMMC 0.8V Core</text>
<text x="8.5" y="266.5">LDO31</text>
<text x="28.4" y="267.2">2.8</text>
<text x="58.3" y="267.2">300</text>
<text x="81.4" y="267.2">NC</text>
<text x="8.5" y="273.8">LDO32</text>
<text x="27.3" y="274.4">1.25</text>
<text x="58.3" y="274.6">600</text>
<text x="81.4" y="274.6">NC</text>
</g>
<g font-size="3.5">
<text x="239.5" y="244.1">The type and specification of the components</text>
<text x="336.8" y="244.1">refer to the BOM</text>
<text x="356.3" y="259.2">ECA NO</text>
<text x="388.4" y="259.2">DATE</text>
<text x="303.1" y="279.5">VER</text>
<text x="320" y="279.5">PART_NUMBER</text>
<text x="359.3" y="280">SHEET</text>
<text x="383.5" y="280">OF</text>
</g>
<g font-size="3.2">
<text x="242.8" y="264.8">DESIGNED</text>
<text x="242.8" y="274.4">REVIEWED</text>
</g>
<g font-size="2.8">
<text x="255.4" y="49.5">50mA</text>
<text x="255.4" y="55">200uA</text>
<text x="255.4" y="70">50mA</text>
<text x="255.4" y="77.9">150mA</text>
<text x="255.4" y="80.4">100mA</text>
<text x="255.4" y="83.2">150mA</text>
<text x="255.4" y="95.7">800mA</text>
<text x="255.4" y="93.1">600mA</text>
<text x="255.1" y="103.2">100mA</text>
<text x="255.4" y="105.8">50mA</text>
<text x="255.4" y="108.4">50mA</text>
<text x="255.4" y="118.5">300mA</text>
<text x="255.4" y="115.7">800mA</text>
<text x="255.4" y="123.6">500mA</text>
<text x="255.4" y="131.5">200mA</text>
<text x="255.4" y="128.9">300mA</text>
<text x="255.4" y="126.4">300mA</text>
<text x="255.4" y="133.8">50mA</text>
<text x="254.9" y="143.4">300mA</text>
<text x="255.4" y="151.5">200mA</text>
<text x="255.4" y="161.7">300mA</text>
<text x="255.4" y="164.2">300mA</text>
</g>
<g font-size="2.5">
<text x="320.5" y="47">VOUT_PMUD</text>
<text x="358.3" y="47">C1211</text>
<text x="369.5" y="47.3">1uF</text>
<text x="155.9" y="49.5">VDD_4V2</text>
<text x="278.3" y="49.3">VOUT_PMUD</text>
<text x="160.7" y="59.7">C1201</text>
<text x="171.7" y="59.4">1uF</text>
<text x="225.4" y="55.8">U1201</text>
<text x="282.9" y="54.6">VCOIN</text>
<text x="320.5" y="56.9">VCOIN</text>
<text x="358.3" y="57.2">C1212</text>
<text x="369.7" y="57.2">1uF</text>
<text x="156.2" y="70.1">VDD_4V2</text>
<text x="276.5" y="69.9">VOUT_PMUA</text>
<text x="320.7" y="66.6">VOUT_PMUA</text>
<text x="358.3" y="66.8">C1213</text>
<text x="369.5" y="67.1">1uF</text>
<text x="160.7" y="77.5">C1202</text>
<text x="171.7" y="77.2">1uF</text>
<text x="269.9" y="77.5">VOUT9_1V8/2V95</text>
<text x="320.5" y="76.7">VOUT10_3V2</text>
<text x="358.3" y="77">C1214</text>
<text x="369.5" y="77.2">1uF</text>
<text x="268.9" y="82.8">VOUT11_1V8/2V95</text>
<text x="275.3" y="80">VOUT10_3V2</text>
<text x="160.7" y="85.1">C1203</text>
<text x="171.7" y="84.8">1uF</text>
<text x="320.5" y="86.6">VOUT11_1V8/2V95</text>
<text x="358.3" y="86.6">C1215</text>
<text x="369.5" y="86.9">1uF</text>
<text x="274" y="95.5">VOUT16_2V95</text>
<text x="275.5" y="92.7">VOUT15_3V0</text>
<text x="320.5" y="96.3">VOUT15_3V0</text>
<text x="358.3" y="96.3">C1216</text>
<text x="369.5" y="96">4.7uF</text>
<text x="276.3" y="105.4">VOUT24_2V8</text>
<text x="276.3" y="107.9">VOUT27_2V4</text>
<text x="276.4" y="103.1">VOUT23_3V3</text>
<text x="320.5" y="105.5">VOUT16_2V95</text>
<text x="358.3" y="105.5">C1217</text>
<text x="369.7" y="105.5">4.7uF</text>
<text x="155.4" y="115.6">VBUCK3_2V15</text>
<text x="276.3" y="118.1">VOUT3_1V85</text>
<text x="277.6" y="115.6">VOUT2_1V8</text>
<text x="321" y="114.4">VOUT23_3V3</text>
<text x="358.3" y="114.4">C1230</text>
<text x="369.5" y="114.7">1uF</text>
<text x="160.7" y="125.7">C1204</text>
<text x="171.7" y="125.5">1uF</text>
<text x="277.6" y="123.4">VOUT5_1V8</text>
<text x="277.6" y="125.7">VOUT7_1V8</text>
<text x="321" y="122.9">VOUT24_2V8</text>
<text x="358.3" y="122.9">C1218</text>
<text x="369.5" y="123.2">1uF</text>
<text x="276.3" y="130.8">VOUT21_1V8</text>
<text x="277.6" y="128.3">VOUT8_1V8</text>
<text x="320.5" y="130.5">VOUT27_2V4</text>
<text x="358.3" y="130.5">C1219</text>
<text x="369.5" y="130.8">4.7uF</text>
<text x="276.3" y="133.3">VOUT26_1V8</text>
<text x="155.4" y="143.5">VBUCK2_1V45</text>
<text x="276.8" y="143.5">VOUT1_1V29</text>
<text x="320.7" y="140.5">VOUT2_1V8</text>
<text x="358.3" y="140.5">C1220</text>
<text x="369.5" y="140.7">4.7uF</text>
<text x="160.7" y="151.1">C1205</text>
<text x="171.7" y="150.9">1uF</text>
<text x="276.5" y="151.1">VOUT29_1V2</text>
<text x="320.5" y="150.4">VOUT3_1V85</text>
<text x="358.3" y="150.4">C1221</text>
<text x="369.2" y="150.4">4.7uF</text>
<text x="155.4" y="161.3">VBUCK1_1V1</text>
<text x="277.3" y="161.3">VOUT0_0V8</text>
<text x="320.7" y="159.5">VOUT5_1V8</text>
<text x="358.3" y="159.5">C1222</text>
<text x="369.7" y="159.8">4.7uF</text>
<text x="160.7" y="166.4">C1206</text>
<text x="171.7" y="166.1">1uF</text>
<text x="276" y="164.1">VOUT30_0V8</text>
<text x="252.1" y="174">C1209</text>
<text x="252.1" y="168.9">C1208</text>
<text x="253.2" y="171.1">R1201</text>
<text x="263.8" y="171.1">1MEG</text>
<text x="264.6" y="174">220nF</text>
<text x="264.6" y="168.9">220nF</text>
<text x="281.1" y="173.7">SG1203</text>
<text x="321" y="168.4">VOUT7_1V8</text>
<text x="358.3" y="168.4">C1223</text>
<text x="369.5" y="168.1">4.7uF</text>
<text x="252.1" y="176.5">C1210</text>
<text x="264.6" y="176.5">220nF</text>
<text x="271.7" y="177" transform="rotate(-90 271.7 177)">S</text>
<text x="271.7" y="174.4" transform="rotate(-90 271.7 174.4)">S</text>
<text x="279.3" y="177" transform="rotate(-90 279.3 177)">G</text>
<text x="279.3" y="174.4" transform="rotate(-90 279.3 174.4)">G</text>
<text x="281.1" y="176.2">SG1204</text>
<text x="320.7" y="177.3">VOUT21_1V8</text>
<text x="358.3" y="177.3">C1224</text>
<text x="369.7" y="177.3">4.7uF</text>
<text x="178.3" y="185.4">SG1201</text>
<text x="259.4" y="184.7">GND_1005</text>
<text x="273" y="184.6" transform="rotate(-90 273 184.6)">S</text>
<text x="280.6" y="184.6" transform="rotate(-90 280.6 184.6)">G</text>
<text x="320.7" y="185.9">VOUT26_1V8</text>
<text x="358.3" y="185.9">C1225</text>
<text x="369.5" y="185.7">4.7uF</text>
<text x="156.2" y="191.7">VOUT2_1V8</text>
<text x="177.4" y="188.6" transform="rotate(-90 177.4 188.6)">G</text>
<text x="185.1" y="188.6" transform="rotate(-90 185.1 188.6)">S</text>
<text x="272.5" y="187.6">SG1205</text>
<text x="278.1" y="191.7">GND_DCXO</text>
<text x="156.4" y="194.3">VOUT26_1V8</text>
<text x="278.1" y="194.3">GND_DCXO</text>
<text x="320.7" y="194">VOUT1_1V29</text>
<text x="358.3" y="194">C1226</text>
<text x="369.5" y="193.8">4.7uF</text>
<text x="165.8" y="199.4">C1207</text>
<text x="177" y="199.4">1uF</text>
<text x="188.4" y="199.4">AVDD_CLK_BUF</text>
<text x="282.1" y="201.9">AGND6</text>
<text x="321" y="202.7">VOUT29_1V2</text>
<text x="358.3" y="202.4">C1227</text>
<text x="369.5" y="202.7">1uF</text>
<text x="196" y="204.4">AGND6</text>
<text x="251.8" y="207.5">GND_1004</text>
<text x="251.8" y="205">GND_1003</text>
<text x="262.8" y="207.4" transform="rotate(-90 262.8 207.4)">S</text>
<text x="262.8" y="204.9" transform="rotate(-90 262.8 204.9)">S</text>
<text x="270.4" y="207.4" transform="rotate(-90 270.4 207.4)">G</text>
<text x="270.4" y="204.9" transform="rotate(-90 270.4 204.9)">G</text>
<text x="272.2" y="206.7">SG1207</text>
<text x="272.2" y="204.1">SG1206</text>
<text x="194.6" y="210.5">G</text>
<text x="320.7" y="211.8">VOUT0_0V8</text>
<text x="358.3" y="211.8">C1228</text>
<text x="370" y="211.8">4.7uF</text>
<text x="194.6" y="218.1">S</text>
<text x="198.6" y="216.8">SG1202</text>
<text x="320.7" y="221.5">VOUT30_0V8</text>
<text x="358.3" y="221.5">C1229</text>
<text x="370" y="221.5">4.7uF</text>
</g>
<g font-size="2.1">
<text x="207.5" y="49.6">N2</text>
<text x="212.5" y="50.6">IN5</text>
<text x="235.4" y="50.6">OUT_PMUD</text>
<text x="241.8" y="53.1">VPP</text>
<text x="248.1" y="52.1">M11</text>
<text x="248.1" y="49.6">M9</text>
<text x="239.2" y="55.7">VCOIN</text>
<text x="248.1" y="54.7">N16</text>
<text x="239.2" y="63.3">OUT25</text>
<text x="239.2" y="65.8">OUT31</text>
<text x="248.1" y="64.8">N4</text>
<text x="248.1" y="62.3">M3</text>
<text x="207.5" y="69.9">P1</text>
<text x="212.5" y="70.9">VIN_3P3_1</text>
<text x="235.4" y="70.9">OUT_PMUA</text>
<text x="248.1" y="69.9">U14</text>
<text x="206.2" y="72.5">U10</text>
<text x="212.5" y="73.4">VIN_3P3_2</text>
<text x="248.1" y="77.5">R4</text>
<text x="239.2" y="81">OUT10</text>
<text x="239.2" y="83.6">OUT11</text>
<text x="240.5" y="78.5">OUT9</text>
<text x="248.1" y="82.6">U12</text>
<text x="248.1" y="80.1">T17</text>
<text x="239.2" y="86.1">OUT12</text>
<text x="239.2" y="88.7">OUT13</text>
<text x="248.1" y="87.7">R2</text>
<text x="248.1" y="85.2">T9</text>
<text x="239.2" y="91.2">OUT14</text>
<text x="239.2" y="93.7">OUT15</text>
<text x="248.1" y="95.3">U8</text>
<text x="248.1" y="92.8">P3</text>
<text x="248.1" y="90.2">M1</text>
<text x="239.2" y="96.3">OUT16</text>
<text x="239.2" y="98.8">OUT17</text>
<text x="239.2" y="101.4">OUT19</text>
<text x="248.1" y="100.4">T11</text>
<text x="248.1" y="97.9">R10</text>
<text x="239.2" y="103.9">OUT23</text>
<text x="239.2" y="106.4">OUT24</text>
<text x="248.1" y="105.5">R16</text>
<text x="248.1" y="102.9">T15</text>
<text x="239.2" y="109">OUT27</text>
<text x="248.1" y="108">T19</text>
<text x="206.2" y="118.2">L22</text>
<text x="206.2" y="115.6">L20</text>
<text x="212.5" y="116.6">VIN_2P15_1</text>
<text x="212.5" y="119.1">VIN_2P15_2</text>
<text x="240.5" y="116.6">OUT2</text>
<text x="240.5" y="119.1">OUT3</text>
<text x="248.1" y="118.2">L18</text>
<text x="248.1" y="115.6">K21</text>
<text x="240.5" y="121.7">OUT4</text>
<text x="240.5" y="124.2">OUT5</text>
<text x="248.1" y="125.8">M19</text>
<text x="248.1" y="123.2">J22</text>
<text x="248.1" y="120.7">K17</text>
<text x="239.2" y="131.8">OUT21</text>
<text x="240.5" y="126.8">OUT7</text>
<text x="240.5" y="129.3">OUT8</text>
<text x="248.1" y="130.9">M17</text>
<text x="248.1" y="128.3">N20</text>
<text x="239.2" y="134.4">OUT26</text>
<text x="239.2" y="136.9">OUT28</text>
<text x="248.1" y="135.9">J18</text>
<text x="248.1" y="133.4">N22</text>
<text x="207.5" y="143.6">H1</text>
<text x="248.1" y="143.6">G2</text>
<text x="207.5" y="146.1">J2</text>
<text x="212.5" y="144.5">VIN_1P5_1</text>
<text x="212.5" y="147.1">VIN_1P5_2</text>
<text x="239.2" y="149.6">OUT22</text>
<text x="239.2" y="147.1">OUT20</text>
<text x="240.5" y="144.5">OUT1</text>
<text x="248.1" y="146.1">F1</text>
<text x="248.1" y="148.6">H3</text>
<text x="239.2" y="152.2">OUT29</text>
<text x="239.2" y="154.7">OUT32</text>
<text x="248.1" y="153.7">J4</text>
<text x="248.1" y="151.2">F3</text>
<text x="206.2" y="161.3">A12</text>
<text x="248.1" y="161.3">A14</text>
<text x="212.5" y="162.3">VIN_1P2</text>
<text x="239.2" y="164.8">OUT30</text>
<text x="240.5" y="162.3">OUT0</text>
<text x="248.1" y="163.9">A10</text>
<text x="207.5" y="171.5">F5</text>
<text x="212.5" y="172.5">DR1</text>
<text x="240.5" y="169.9">VREF</text>
<text x="240.5" y="172.5">IREF</text>
<text x="248.1" y="171.5">N18</text>
<text x="248.1" y="169">M21</text>
<text x="207.5" y="179.1">K5</text>
<text x="207.5" y="176.6">M5</text>
<text x="207.5" y="174">P5</text>
<text x="212.5" y="175">DR2</text>
<text x="212.5" y="177.5">DR3</text>
<text x="232.9" y="177.5">VREF_LDO22</text>
<text x="234.1" y="175">VREF_LDO1</text>
<text x="248.1" y="176.6">G4</text>
<text x="248.1" y="174">H5</text>
<text x="207.5" y="181.7">L2</text>
<text x="212.5" y="180.1">DR4</text>
<text x="212.5" y="182.6">DR5</text>
<text x="236.7" y="185.2">AGND1_1</text>
<text x="239.2" y="182.6">AGND0</text>
<text x="248.1" y="184.2">B15</text>
<text x="248.1" y="181.7">B13</text>
<text x="206.2" y="186.7">H11</text>
<text x="206.2" y="191.8">K19</text>
<text x="212.5" y="187.7">PGND_DR</text>
<text x="236.7" y="187.7">AGND1_2</text>
<text x="239.2" y="190.2">AGND2</text>
<text x="248.1" y="186.7">G6</text>
<text x="248.1" y="191.8">U20</text>
<text x="248.1" y="189.3">H7</text>
<text x="206.2" y="194.4">P19</text>
<text x="212.5" y="192.8">VDD_IO</text>
<text x="212.5" y="195.3">AVDD_OSC</text>
<text x="236.7" y="192.8">AGND3_1</text>
<text x="236.7" y="195.3">AGND3_2</text>
<text x="239.2" y="197.9">AGND4</text>
<text x="248.1" y="194.4">T21</text>
<text x="248.1" y="196.9">L16</text>
<text x="206.2" y="199.4">R20</text>
<text x="212.5" y="200.4">AVDD_CLK_BUF</text>
<text x="239.2" y="200.4">AGND5</text>
<text x="239.2" y="202.9">AGND6</text>
<text x="248.1" y="202">P15</text>
<text x="248.1" y="199.4">R8</text>
<text x="206.2" y="204.5">P17</text>
<text x="212.5" y="205.5">AGND_BUF</text>
<text x="232.9" y="208">AGND_AD_DA</text>
<text x="239.2" y="205.5">AGND7</text>
<text x="248.1" y="204.5">K9</text>
<text x="248.1" y="207">L14</text>
</g>
<g font-size="1.1">
<text x="274.5" y="175">S</text>
<text x="274.5" y="177.5">S</text>
<text x="275.8" y="185.1">S</text>
<text x="180.4" y="187.1">S</text>
<text x="265.6" y="205.5">S</text>
<text x="265.6" y="208">S</text>
<text x="196.6" y="214" transform="rotate(-90 196.6 214)">S</text>
</g>
</svg>
